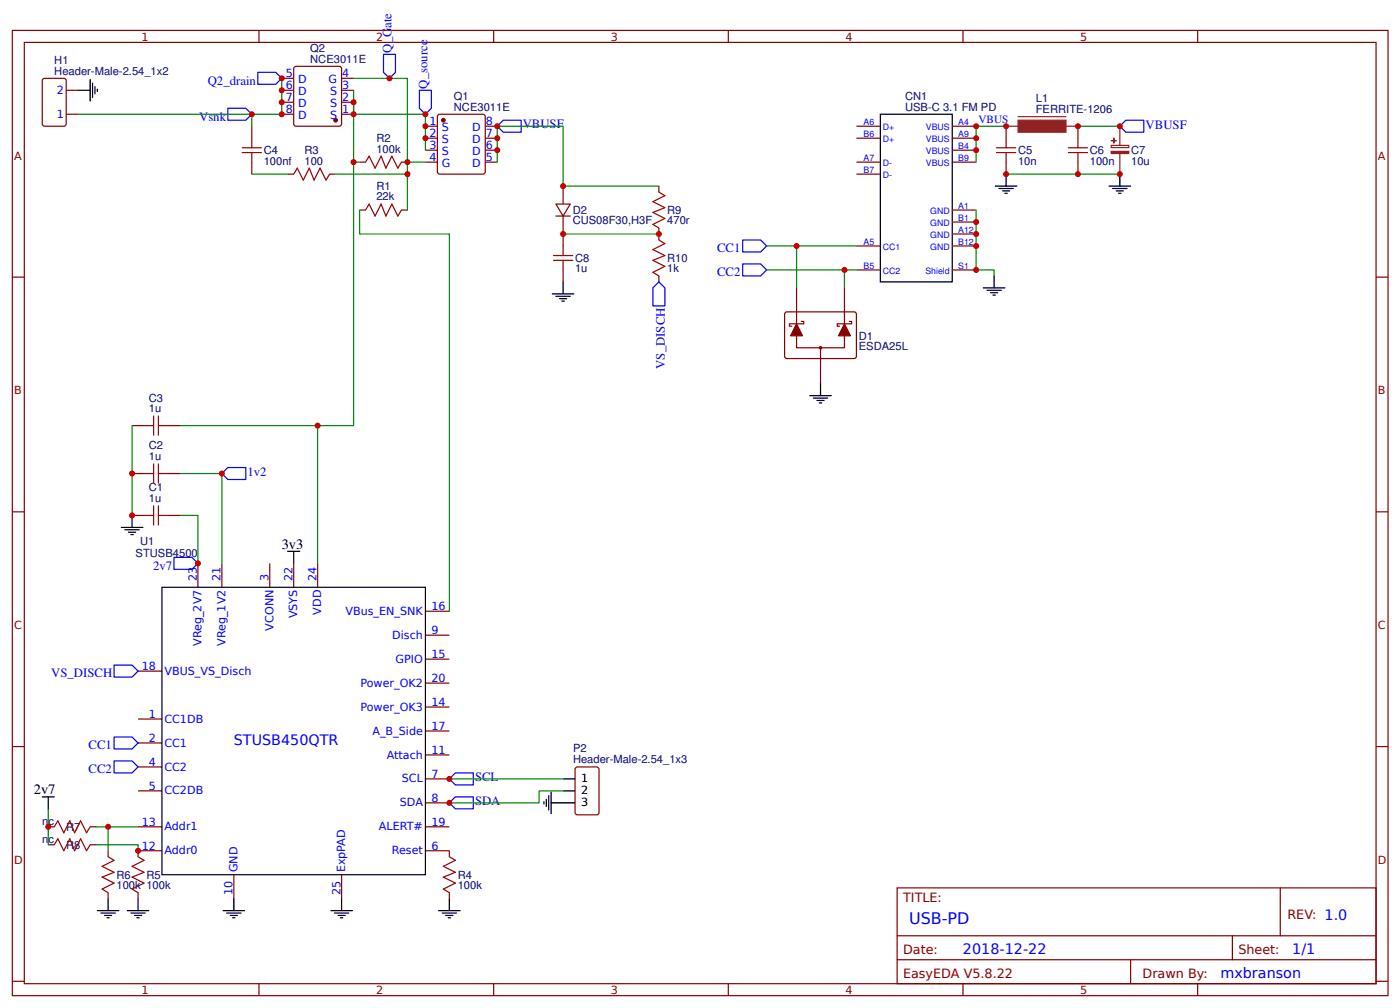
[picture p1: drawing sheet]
<svg xmlns="http://www.w3.org/2000/svg" width="309mm" height="223mm" viewBox="0 0 309 223" stroke-linecap="round" stroke-linejoin="round" font-family="sans-serif">
<g fill="none" stroke="#800" stroke-width=".26">
<path d="M2.7 6.7h304v213.3h-304zM5.4 9.4h298.7v207.9h-298.7zM9.6 17.4l4.5-.1 .5 .3v9.8l-.2 .4-4.5 .1-.5-.3-.1-9.8zM14.6 19.9h2.7M57.2 6.7v2.7M62.3 19.9h2.6M62.3 17.3h2.6M65.2 14.7h9.8l.4 .2 .1 12.5-.3 .4-9.8 .1-.4-.3-.1-12.4zM75.5 19.9h2.6M75.5 17.3h2.6M109.1 6.7v2.7M160.9 6.7v2.7"/>
<path d="M212.8 6.7v2.7M264.7 6.7v2.7M14.6 25.2h2.7M55.6 27.9v2.6M55.6 35.8v2.7M62.3 25.2h2.6M62.3 22.6h2.6M63.6 38.5h1.3M72.8 38.5h1.4M75.5 25.2h2.6M75.5 22.6h2.6M79.5 35.8h1.3"/>
<path d="M88.7 35.8h1.3M94 27.9h2.7M94 35.8h2.7M94 30.5h2.7M94 33.2h2.7M96.9 25.3l9.8-.1 .5 .3v12.4l-.2 .5-9.8 .1-.5-.3v-12.4zM107.2 27.9h2.7M107.2 35.8h2.7M107.2 30.5h2.7M107.2 33.2h2.7M189.3 27.9h5.2M189.3 35.8h5.2"/>
<path d="M189.3 30.5h5.2M189.3 38.5h5.2M210.4 27.9h5.3M210.4 35.8h5.3M210.4 30.5h5.3M210.4 33.2h5.3M222.3 27.9v2.6M222.3 35.8v2.7M238.2 27.9v2.6M238.2 35.8v2.7M79.5 46.4h1.3M88.7 46.4h1.3"/>
<path d="M122.8 45.1h3.2l-1.6 2.6zM122.8 47.7h3.2M124.4 41.1v4M124.4 47.7v6.6M124.4 59.6v2.7M145.6 41.1v1.3M145.6 50.4v2.6M189.3 54.3h5.2M189.3 59.6h5.2M210.4 46.4h5.3M210.4 54.3h5.3M210.4 51.7h5.3"/>
<path d="M210.4 49.1h5.3M210.4 59.6h5.3M2.7 61.2h2.7M145.6 61v1.3M173.6 69h15.4l.3 .4-.1 9.6-.5 .2-15.1-.1-.2-.4v-9.3zM176 74.2v2.6h10.6v-2.6M176 63.6v7.9M177.1 71h.5v.5h-3.2v.6h.6M181.3 76.8v8M186.6 63.6v7.9M187.7 71h.5v.5h-3.2v.6h.6M304.1 61.2h2.6"/>
<path d="M29.2 94h2.6M37.1 94h2.7M2.7 113.1h2.7M29.2 113.9h2.6M29.2 104.6h2.6M37.1 113.9h2.7M37.1 104.6h2.7M304.1 113.1h2.6M43.7 124.5v5.3M49 124.5v5.3M59.6 124.5v5.3M64.9 124.5v5.3"/>
<path d="M70.2 124.5v5.3M94 135h5.3M30.5 148.3h5.3M30.5 158.9h5.3M94 156.2h5.3M94 150.9h5.3M94 145.6h5.3M94 140.3h5.3M2.7 164.9h2.7M30.5 164.1h5.3M30.5 169.4h5.3M30.5 174.7h5.3"/>
<path d="M94 177.4h5.3M94 172.1h5.3M94 166.8h5.3M94 161.5h5.3M127.2 169.7l.4-.3h4.2l.5 .3 .1 9.8-.3 .5h-4.5l-.4-.2zM304.1 164.9h2.6M10.7 182.7h1.3M10.7 186.6h1.3M19.9 182.7h1.3M19.9 186.6h1.3M23.9 188v1.3M23.9 197.2v1.3"/>
<path d="M30.5 182.7h5.3M30.5 197.2v1.3M35.8 188h-5.3v1.3M51.7 193.3v5.2M75.5 193.3v5.2M94 182.7h5.3M94 188h5.3v1.3M99.3 197.2v1.3M198.3 196.2h105.8v21.1h-105.8zM282.9 196.2v10.5M2.7 216.8h2.7M57.2 217.3v2.7"/>
<path d="M109.1 217.3v2.7M160.9 217.3v2.7M198.3 206.7h105.8M198.3 212h105.8M212.8 217.3v2.7M249.8 212v5.3M264.7 217.3v2.7M272.3 206.7v5.3M304.1 216.8h2.6"/>
<circle cx="181.3" cy="76.8" r=".26"/>
</g>
<g fill="none" stroke="#000" stroke-width=".26">
<path d="M17.3 19.9h2.6M19.9 17.6v4.7M20.5 18.4v3.1M21 19.2v1.5M21.5 19.7v.5M194.5 25.2h15.9v37.1h-15.9zM222.3 38.5v2.6M247.5 38.5v2.6M219.9 41.1h4.8M220.7 41.6h3.2M221.5 42.2h1.6M222.1 42.7h.5"/>
<path d="M245.1 41.1h4.7M245.9 41.6h3.2M246.7 42.2h1.6M247.2 42.7h.5M122.1 64.9h4.7M122.8 65.5h3.2M123.6 66h1.6M124.2 66.5h.5M124.4 62.3v2.6M217.3 63.6h4.8M218.1 64.1h3.2M218.9 64.7h1.6"/>
<path d="M219.4 65.2h.5M219.7 61v2.6M178.9 87.4h4.8M179.7 87.9h3.2M180.5 88.5h1.6M181.1 89h.5M181.3 84.8v2.6M26.8 116.5h4.8M27.6 117.1h3.2M28.4 117.6h1.6M28.9 118.1h.5M29.2 113.9v2.6"/>
<path d="M35.8 129.8h58.2v63.5h-58.2zM63.6 121.8h2.6M64.9 121.8v2.7M9.3 176.1h2.7M10.7 176.1v2.6M120.2 177.1v.5M120.7 176.6v1.6M121.3 175.8v3.2M121.8 177.4h5.3M121.8 175v4.8M124.4 172.1h2.7M124.4 174.7h2.7"/>
<path d="M23.9 198.5v2.7M30.5 198.5v2.7M51.7 198.5v2.7M75.5 198.5v2.7M99.3 198.5v2.7M21.5 201.2h4.8M22.3 201.7h3.2M23.1 202.2h1.6M23.6 202.8h.6M28.1 201.2h4.8M28.9 201.7h3.2M29.7 202.2h1.6"/>
<path d="M30.2 202.8h.6M49.3 201.2h4.8M50.1 201.7h3.2M50.9 202.2h1.6M51.4 202.8h.5M73.1 201.2h4.8M73.9 201.7h3.2M74.7 202.2h1.6M75.2 202.8h.6M96.9 201.2h4.8M97.7 201.7h3.2M98.5 202.2h1.6"/>
<path d="M99 202.8h.6"/>
</g>
<g fill="none" stroke="#080" stroke-width=".26">
<path d="M62.3 17.3v7.9h-6.7v2.7M78.1 19.9v15.9h1.4M78.1 17.3h11.9v18.5M17.3 25.2h38.3M55.6 38.5h8M74.2 38.5h15.8M78.1 22.6v2.6h15.9v8M78.1 35.8v58.2h-38.3M94 35.8h-4v10.6M109.9 35.8v-7.9h14.5v13.2h21.2M222.3 27.9h-6.6v7.9M222.3 38.5h25.2"/>
<path d="M238.2 27.9h9.3M79.5 46.4v5.3h19.8v83.3M124.4 51.7h21.2M169.4 59.6h19.9M169.4 54.3h19.9M176 54.3v9.3M186.6 59.6v4M215.7 46.4v13.2h4v1.4M29.2 94v19.9M70.2 94v30.5M39.8 113.9h3.9v10.6M39.8 104.6h9.2v19.9"/>
<path d="M10.7 178.7v7.9M99.3 172.1h25.1M124.4 174.7h-5.3v2.7h-19.8M21.2 186.6h9.3v1.4M21.2 182.7h2.7M30.5 182.7h-6.6v5.3"/>
</g>
<g fill="none" stroke="#00f" stroke-width=".26">
<path d="M57 16h3.9l1.4 1.3-1.4 1.3h-3.9zM84.7 12h2.7v4l-1.3 1.3-1.4-1.3zM92.7 19.9h2.6v4l-1.3 1.3-1.3-1.3zM50.4 23.9h3.9l1.3 1.3-1.3 1.4h-3.9zM109.9 27.9l1.3-1.3h4v2.6h-4zM247.5 27.9l1.3-1.3h4v2.6h-4zM164.1 53h4l1.3 1.3-1.3 1.4h-4zM164.1 58.3h4l1.3 1.3-1.3 1.4h-4zM144.3 63.6l1.3-1.3 1.3 1.3v4h-2.6zM49 104.6l1.4-1.3h3.9v2.6h-3.9zM38.4 123.1h4l1.3 1.4-1.3 1.3h-4zM25.2 146.9h4l1.3 1.4-1.3 1.3h-4z"/>
<path d="M25.2 162.8h4l1.3 1.3-1.3 1.4h-4zM25.2 168.1h4l1.3 1.3-1.3 1.4h-4zM99.3 172.1l1.3-1.3h4v2.6h-4zM99.3 177.4l1.3-1.3h4v2.6h-4z"/>
</g>
<g fill="none" stroke="#a00000" stroke-width=".26">
<path d="M53.5 33.7h4.3M53.5 32.6h4.3M55.6 30.5v2.1M55.6 33.7v2.1M64.9 38.5l.8-1.4 1.3 2.7 1.3-2.7 1.1 2.7 1.3-2.7 1.3 2.7 .8-1.3M80.8 35.8l.8-1.3 1.3 2.6 1.3-2.6 1.1 2.6 1.3-2.6 1.3 2.6 .8-1.3M220.2 33.7h4.2M220.2 32.6h4.2M222.3 30.5v2.1M222.3 33.7v2.1M236.1 33.7h4.2M236.1 32.6h4.2"/>
<path d="M238.2 30.5v2.1M238.2 33.7v2.1M80.8 46.4l.8-1.3 1.3 2.6 1.3-2.6 1.1 2.6 1.3-2.6 1.3 2.6 .8-1.3M122.3 57.5h4.3M122.3 56.5h4.3M124.4 54.3v2.2M124.4 57.5v2.1M145.6 42.4l1.3 .8-2.6 1.4 2.6 1.3-2.6 1 2.6 1.4-2.6 1.3 1.3 .8M145.6 53l1.3 .8-2.6 1.3 2.6 1.4-2.6 1 2.6 1.3-2.6 1.4 1.3 .8M31.8 94h2.1M33.9 91.9v4.2M35 91.9v4.2"/>
<path d="M35 94h2.1M31.8 113.9h2.1M31.8 104.6h2.1M33.9 102.5v4.2M33.9 111.8v4.2M35 102.5v4.2M35 111.8v4.2M35 113.9h2.1M35 104.6h2.1M12 182.7l.8-1.4 1.3 2.7 1.3-2.7 1.1 2.7 1.3-2.7 1.3 2.7 .8-1.3M12 186.6l.8-1.3 1.3 2.7 1.3-2.7 1.1 2.7 1.3-2.7 1.3 2.7 .8-1.4M23.9 189.3l1.3 .8-2.6 1.3 2.6 1.3-2.6 1.1 2.6 1.3-2.6 1.3 1.3 .8"/>
<path d="M30.5 189.3l1.3 .8-2.6 1.3 2.6 1.3-2.6 1.1 2.6 1.3-2.6 1.3 1.3 .8M99.3 189.3l1.3 .8-2.6 1.3 2.6 1.3-2.6 1.1 2.6 1.3-2.6 1.3 1.3 .8"/>
</g>
<g fill="#800" stroke="#800" stroke-width=".26">
<path d="M186.6 71.5l1.3 2.7h-2.6z"/>
<path d="M176 71.5l1.4 2.7h-2.7z"/>
<circle cx="98" cy="26.6" r=".4"/>
<circle cx="74.2" cy="26.6" r=".4"/>
</g>
<path d="M222.3 27.9h2.7M225 25.8h10.6M235.6 27.9h2.6M245.6 32.1h3.8v.5h-3.8zM247.5 27.9v4.2M247.5 34v4.5" fill="none" stroke="#8d2323" stroke-width=".26"/>
<g fill="#8d2323" stroke="#8d2323" stroke-width=".26">
<path d="M225 26.6h10.6v2.6h-10.6z"/>
<path d="M245.6 33.4h3.8v.5h-3.8z"/>
<path d="M245.6 31.1h1.1z"/>
<path d="M246.1 30.5l.1 1.1z"/>
</g>
<g fill="#c00">
<circle cx="99.3" cy="177.4" r=".66"/>
<circle cx="99.3" cy="172.1" r=".66"/>
<circle cx="176" cy="54.3" r=".66"/>
<circle cx="49" cy="104.6" r=".66"/>
<circle cx="23.9" cy="182.7" r=".66"/>
<circle cx="247.5" cy="38.5" r=".66"/>
<circle cx="215.7" cy="27.9" r=".66"/>
<circle cx="222.3" cy="27.9" r=".66"/>
<circle cx="247.5" cy="27.9" r=".66"/>
<circle cx="238.2" cy="27.9" r=".66"/>
<circle cx="215.7" cy="49.1" r=".66"/>
<circle cx="215.7" cy="51.7" r=".66"/>
<circle cx="215.7" cy="54.3" r=".66"/>
<circle cx="215.7" cy="59.6" r=".66"/>
<circle cx="215.7" cy="30.5" r=".66"/>
<circle cx="215.7" cy="33.2" r=".66"/>
<circle cx="94" cy="25.2" r=".66"/>
<circle cx="78.1" cy="35.8" r=".66"/>
<circle cx="94" cy="30.5" r=".66"/>
<circle cx="29.2" cy="104.6" r=".66"/>
<circle cx="29.2" cy="113.9" r=".66"/>
<circle cx="109.9" cy="27.9" r=".66"/>
<circle cx="109.9" cy="30.5" r=".66"/>
<circle cx="109.9" cy="33.2" r=".66"/>
<circle cx="90" cy="35.8" r=".66"/>
<circle cx="78.1" cy="25.2" r=".66"/>
<circle cx="94" cy="27.9" r=".66"/>
<circle cx="78.1" cy="22.6" r=".66"/>
<circle cx="62.3" cy="20" r=".66"/>
<circle cx="62.3" cy="22.6" r=".66"/>
<circle cx="90" cy="38.5" r=".66"/>
<circle cx="62.3" cy="25.2" r=".66"/>
<circle cx="55.6" cy="25.2" r=".66"/>
<circle cx="62.3" cy="17.3" r=".66"/>
<circle cx="86.1" cy="17.3" r=".66"/>
<circle cx="238.2" cy="38.5" r=".66"/>
<circle cx="222.3" cy="38.5" r=".66"/>
<circle cx="43.7" cy="124.5" r=".66"/>
<circle cx="30.5" cy="188" r=".66"/>
<circle cx="10.7" cy="182.7" r=".66"/>
<circle cx="70.2" cy="94" r=".66"/>
<circle cx="186.6" cy="59.6" r=".66"/>
<circle cx="145.6" cy="51.7" r=".66"/>
<circle cx="124.4" cy="41.1" r=".66"/>
<circle cx="124.4" cy="51.7" r=".66"/>
</g>
<text font-size="3.5" fill="#00f" x="200.9" y="204.1">USB-PD</text>
<g font-size="3.2">
<text x="62.3" y="121.3">3v3</text>
<text x="7.5" y="175.5">2v7</text>
</g>
<g font-size="3.2" fill="#00f">
<text x="51.7" y="164.7">STUSB450QTR</text>
<text x="212.8" y="210.7">2018-12-22</text>
<text x="285.6" y="210.7">1/1</text>
<text x="269.7" y="216">mxbranson</text>
</g>
<g font-size="2.8" fill="#00f">
<text x="86.5" y="11.6" transform="rotate(-90 86.5 11.6)">Q_Gate</text>
<text x="45.9" y="18.8">Q2_drain</text>
<text x="94.5" y="19.6" transform="rotate(-90 94.5 19.6)">Q_source</text>
<text x="44" y="26.7">Vsnk</text>
<text x="115.5" y="28.3">VBUSF</text>
<text x="253.2" y="28.4">VBUSF</text>
<text x="158.5" y="55.7">CC1</text>
<text x="158.5" y="61">CC2</text>
<text x="146.9" y="81.5" transform="rotate(-90 146.9 81.5)">VS_DISCH</text>
<text x="54.7" y="105.1">1v2</text>
<text x="33.8" y="125.9">2v7</text>
<text x="11.3" y="149.6">VS_DISCH</text>
<text x="19.6" y="165.5">CC1</text>
<text x="19.6" y="170.8">CC2</text>
<text x="105" y="172.6">SCL</text>
<text x="105" y="177.9">SDA</text>
</g>
<g font-size="2.8" fill="#800">
<text x="199.6" y="199.3">TITLE:</text>
<text x="284.5" y="203">REV: 1.0</text>
<text x="199.6" y="210.7">Date:</text>
<text x="273.7" y="210.7">Sheet:</text>
<text x="199.6" y="216">EasyEDA V5.8.22</text>
<text x="252.5" y="216">Drawn By:</text>
</g>
<g font-size="2.5" fill="#800">
<text x="31.3" y="9">1</text>
<text x="83.2" y="9">2</text>
<text x="135" y="9">3</text>
<text x="186.9" y="9">4</text>
<text x="238.7" y="9">5</text>
<text x="3.1" y="35.3">A</text>
<text x="304.5" y="35.3">A</text>
<text x="3.1" y="87.2">B</text>
<text x="304.5" y="87.2">B</text>
<text x="3.1" y="139">C</text>
<text x="304.5" y="139">C</text>
<text x="3.1" y="190.9">D</text>
<text x="304.5" y="190.9">D</text>
<text x="31.3" y="219.6">1</text>
<text x="83.2" y="219.6">2</text>
<text x="135" y="219.6">3</text>
<text x="186.9" y="219.6">4</text>
<text x="238.7" y="219.6">5</text>
</g>
<g font-size="2.5" fill="#000080">
<text x="68.5" y="11.5">Q2</text>
<text x="12" y="16.5">Header-Male-2.54_1x2</text>
<text x="12" y="14.1">H1</text>
<text x="68.5" y="13.9">NCE3011E</text>
<text x="100.3" y="22">Q1</text>
<text x="200" y="22.1">CN1</text>
<text x="228.9" y="22.6">L1</text>
<text x="100.3" y="24.4">NCE3011E</text>
<text x="200" y="24.4">USB-C 3.1 FM PD</text>
<text x="228.9" y="25">FERRITE-1206</text>
<text x="58.3" y="34">C4</text>
<text x="67.3" y="33.9">R3</text>
<text x="83.2" y="33.7">100k</text>
<text x="83.2" y="31.3">R2</text>
<text x="225" y="34.1">C5</text>
<text x="240.9" y="34.1">C6</text>
<text x="250" y="34.1">C7</text>
<text x="58.3" y="36.4">100nf</text>
<text x="67.3" y="36.3">100</text>
<text x="83.2" y="42">R1</text>
<text x="225" y="36.4">10n</text>
<text x="240.9" y="36.4">100n</text>
<text x="250" y="36.4">10u</text>
<text x="83.2" y="44.3">22k</text>
<text x="126.6" y="47.3">D2</text>
<text x="147.5" y="47.3">R9</text>
<text x="126.6" y="49.5">CUS08F30,H3F</text>
<text x="147.5" y="49.5">470r</text>
<text x="127.1" y="57.9">C8</text>
<text x="147.5" y="57.9">R10</text>
<text x="127.1" y="60.1">1u</text>
<text x="147.5" y="60.1">1k</text>
<text x="189.8" y="77.4">ESDA25L</text>
<text x="189.8" y="75">D1</text>
<text x="32.9" y="88.7">C3</text>
<text x="32.9" y="91.1">1u</text>
<text x="32.9" y="101.7">1u</text>
<text x="32.9" y="99.3">C2</text>
<text x="32.9" y="111">1u</text>
<text x="32.9" y="108.6">C1</text>
<text x="30" y="123.1">STUSB4500</text>
<text x="31" y="120.3">U1</text>
<text x="126.6" y="166.2">P2</text>
<text x="126.6" y="168.6">Header-Male-2.54_1x3</text>
<text x="9.3" y="182.2">nc</text>
<text x="14.6" y="183.6">R7</text>
<text x="9.3" y="186.2">nc</text>
<text x="14.6" y="187.5">R8</text>
<text x="25.7" y="196.5">100k 100k</text>
<text x="25.7" y="194.1">R6</text>
<text x="32.4" y="194.1">R5</text>
<text x="101.2" y="196.5">100k</text>
<text x="101.2" y="194.1">R4</text>
</g>
<g font-size="2.5" fill="#00f">
<text x="63.2" y="17">5</text>
<text x="75.6" y="17">4</text>
<text x="12.5" y="20.7">2</text>
<text x="63.2" y="19.7">6</text>
<text x="63.2" y="22.3">7</text>
<text x="65.9" y="18.4">D</text>
<text x="65.9" y="21">D</text>
<text x="65.9" y="23.7">D</text>
<text x="72.6" y="18.4">G</text>
<text x="72.9" y="23.7">S</text>
<text x="72.9" y="21">S</text>
<text x="75.6" y="22.3">2</text>
<text x="75.6" y="19.7">3</text>
<text x="12.5" y="26">1</text>
<text x="63.2" y="25">8</text>
<text x="65.9" y="26.3">D</text>
<text x="72.9" y="26.3">S</text>
<text x="75.6" y="25">1</text>
<text x="94.9" y="27.6">1</text>
<text x="97.6" y="28.9">S</text>
<text x="104.4" y="28.9">D</text>
<text x="107.4" y="27.6">8</text>
<text x="216.2" y="27.2">VBUS</text>
<text x="94.9" y="30.3">2</text>
<text x="94.9" y="32.9">3</text>
<text x="94.9" y="35.6">4</text>
<text x="97.6" y="31.6">S</text>
<text x="97.6" y="34.2">S</text>
<text x="104.4" y="34.2">D</text>
<text x="104.4" y="31.6">D</text>
<text x="107.4" y="35.6">5</text>
<text x="107.4" y="32.9">6</text>
<text x="107.4" y="30.3">7</text>
<text x="97.6" y="36.9">G</text>
<text x="104.4" y="36.9">D</text>
<text x="43.5" y="128.4" transform="rotate(-90 43.5 128.4)">23</text>
<text x="48.8" y="128.4" transform="rotate(-90 48.8 128.4)">21</text>
<text x="59.3" y="128.4" transform="rotate(-90 59.3 128.4)">3</text>
<text x="64.6" y="128.4" transform="rotate(-90 64.6 128.4)">22</text>
<text x="69.9" y="128.4" transform="rotate(-90 69.9 128.4)">24</text>
<text x="65.7" y="136.6" transform="rotate(-90 65.7 136.6)">VSYS</text>
<text x="71" y="135.8" transform="rotate(-90 71 135.8)">VDD</text>
<text x="76.3" y="135.8">VBus_EN_SNK</text>
<text x="95.3" y="134.8">16</text>
<text x="44.5" y="142.7" transform="rotate(-90 44.5 142.7)">VReg_2V7</text>
<text x="49.8" y="142.7" transform="rotate(-90 49.8 142.7)">VReg_1V2</text>
<text x="60.4" y="139.3" transform="rotate(-90 60.4 139.3)">VCONN</text>
<text x="86.7" y="141.1">Disch</text>
<text x="95.3" y="140.1">9</text>
<text x="31.3" y="148">18</text>
<text x="36.3" y="149.1">VBUS_VS_Disch</text>
<text x="87.4" y="146.4">GPIO</text>
<text x="95.3" y="145.4">15</text>
<text x="79.6" y="151.7">Power_OK2</text>
<text x="95.3" y="155.9">14</text>
<text x="95.3" y="150.7">20</text>
<text x="32.9" y="158.6">1</text>
<text x="36.3" y="159.6">CC1DB</text>
<text x="79.6" y="157">Power_OK3</text>
<text x="95.3" y="161.2">17</text>
<text x="32.9" y="163.9">2</text>
<text x="36.3" y="164.9">CC1</text>
<text x="82.3" y="162.3">A_B_Side</text>
<text x="85.5" y="167.6">Attach</text>
<text x="95.3" y="166.5">11</text>
<text x="32.9" y="169.2">4</text>
<text x="36.3" y="170.2">CC2</text>
<text x="88.8" y="172.9">SCL</text>
<text x="95.3" y="171.8">7</text>
<text x="32.9" y="174.5">5</text>
<text x="36.3" y="175.5">CC2DB</text>
<text x="88.4" y="178.2">SDA</text>
<text x="95.3" y="177.1">8</text>
<text x="31.3" y="182.4">13</text>
<text x="36.3" y="183.5">Addr1</text>
<text x="83.7" y="183.5">ALERT#</text>
<text x="95.3" y="182.4">19</text>
<text x="31.3" y="187.7">12</text>
<text x="36.3" y="188.8">Addr0</text>
<text x="86.6" y="188.8">Reset</text>
<text x="95.3" y="187.7">6</text>
<text x="51.4" y="197.7" transform="rotate(-90 51.4 197.7)">10</text>
<text x="52.5" y="192.7" transform="rotate(-90 52.5 192.7)">GND</text>
<text x="75.2" y="197.7" transform="rotate(-90 75.2 197.7)">25</text>
<text x="76.3" y="192.7" transform="rotate(-90 76.3 192.7)">ExpPAD</text>
</g>
<g font-size="2.5">
<text x="128.4" y="172.9">1</text>
<text x="128.4" y="178.2">3</text>
<text x="128.4" y="175.5">2</text>
</g>
<g font-size="1.9" fill="#00f">
<text x="190.8" y="27.6">A6</text>
<text x="195.1" y="28.7">D+</text>
<text x="204.6" y="28.7">VBUS</text>
<text x="211.7" y="27.6">A4</text>
<text x="190.8" y="35.6">A7</text>
<text x="190.8" y="30.3">B6</text>
<text x="195.1" y="31.3">D+</text>
<text x="204.6" y="31.3">VBUS</text>
<text x="204.6" y="34">VBUS</text>
<text x="211.7" y="30.3">A9</text>
<text x="211.7" y="32.9">B4</text>
<text x="211.7" y="35.6">B9</text>
<text x="190.8" y="38.2">B7</text>
<text x="195.1" y="36.6">D-</text>
<text x="195.1" y="39.3">D-</text>
<text x="204.6" y="36.6">VBUS</text>
<text x="205.6" y="47.2">GND</text>
<text x="211.7" y="46.1">A1</text>
<text x="205.6" y="52.5">GND</text>
<text x="205.6" y="49.8">GND</text>
<text x="211.7" y="51.4">A12</text>
<text x="211.7" y="48.8">B1</text>
<text x="190.8" y="54.1">A5</text>
<text x="190.8" y="59.4">B5</text>
<text x="195.1" y="55.1">CC1</text>
<text x="205.6" y="55.1">GND</text>
<text x="211.7" y="54.1">B12</text>
<text x="211.7" y="59.4">S1</text>
<text x="195.1" y="60.4">CC2</text>
<text x="204.5" y="60.4">Shield</text>
</g>
</svg>
